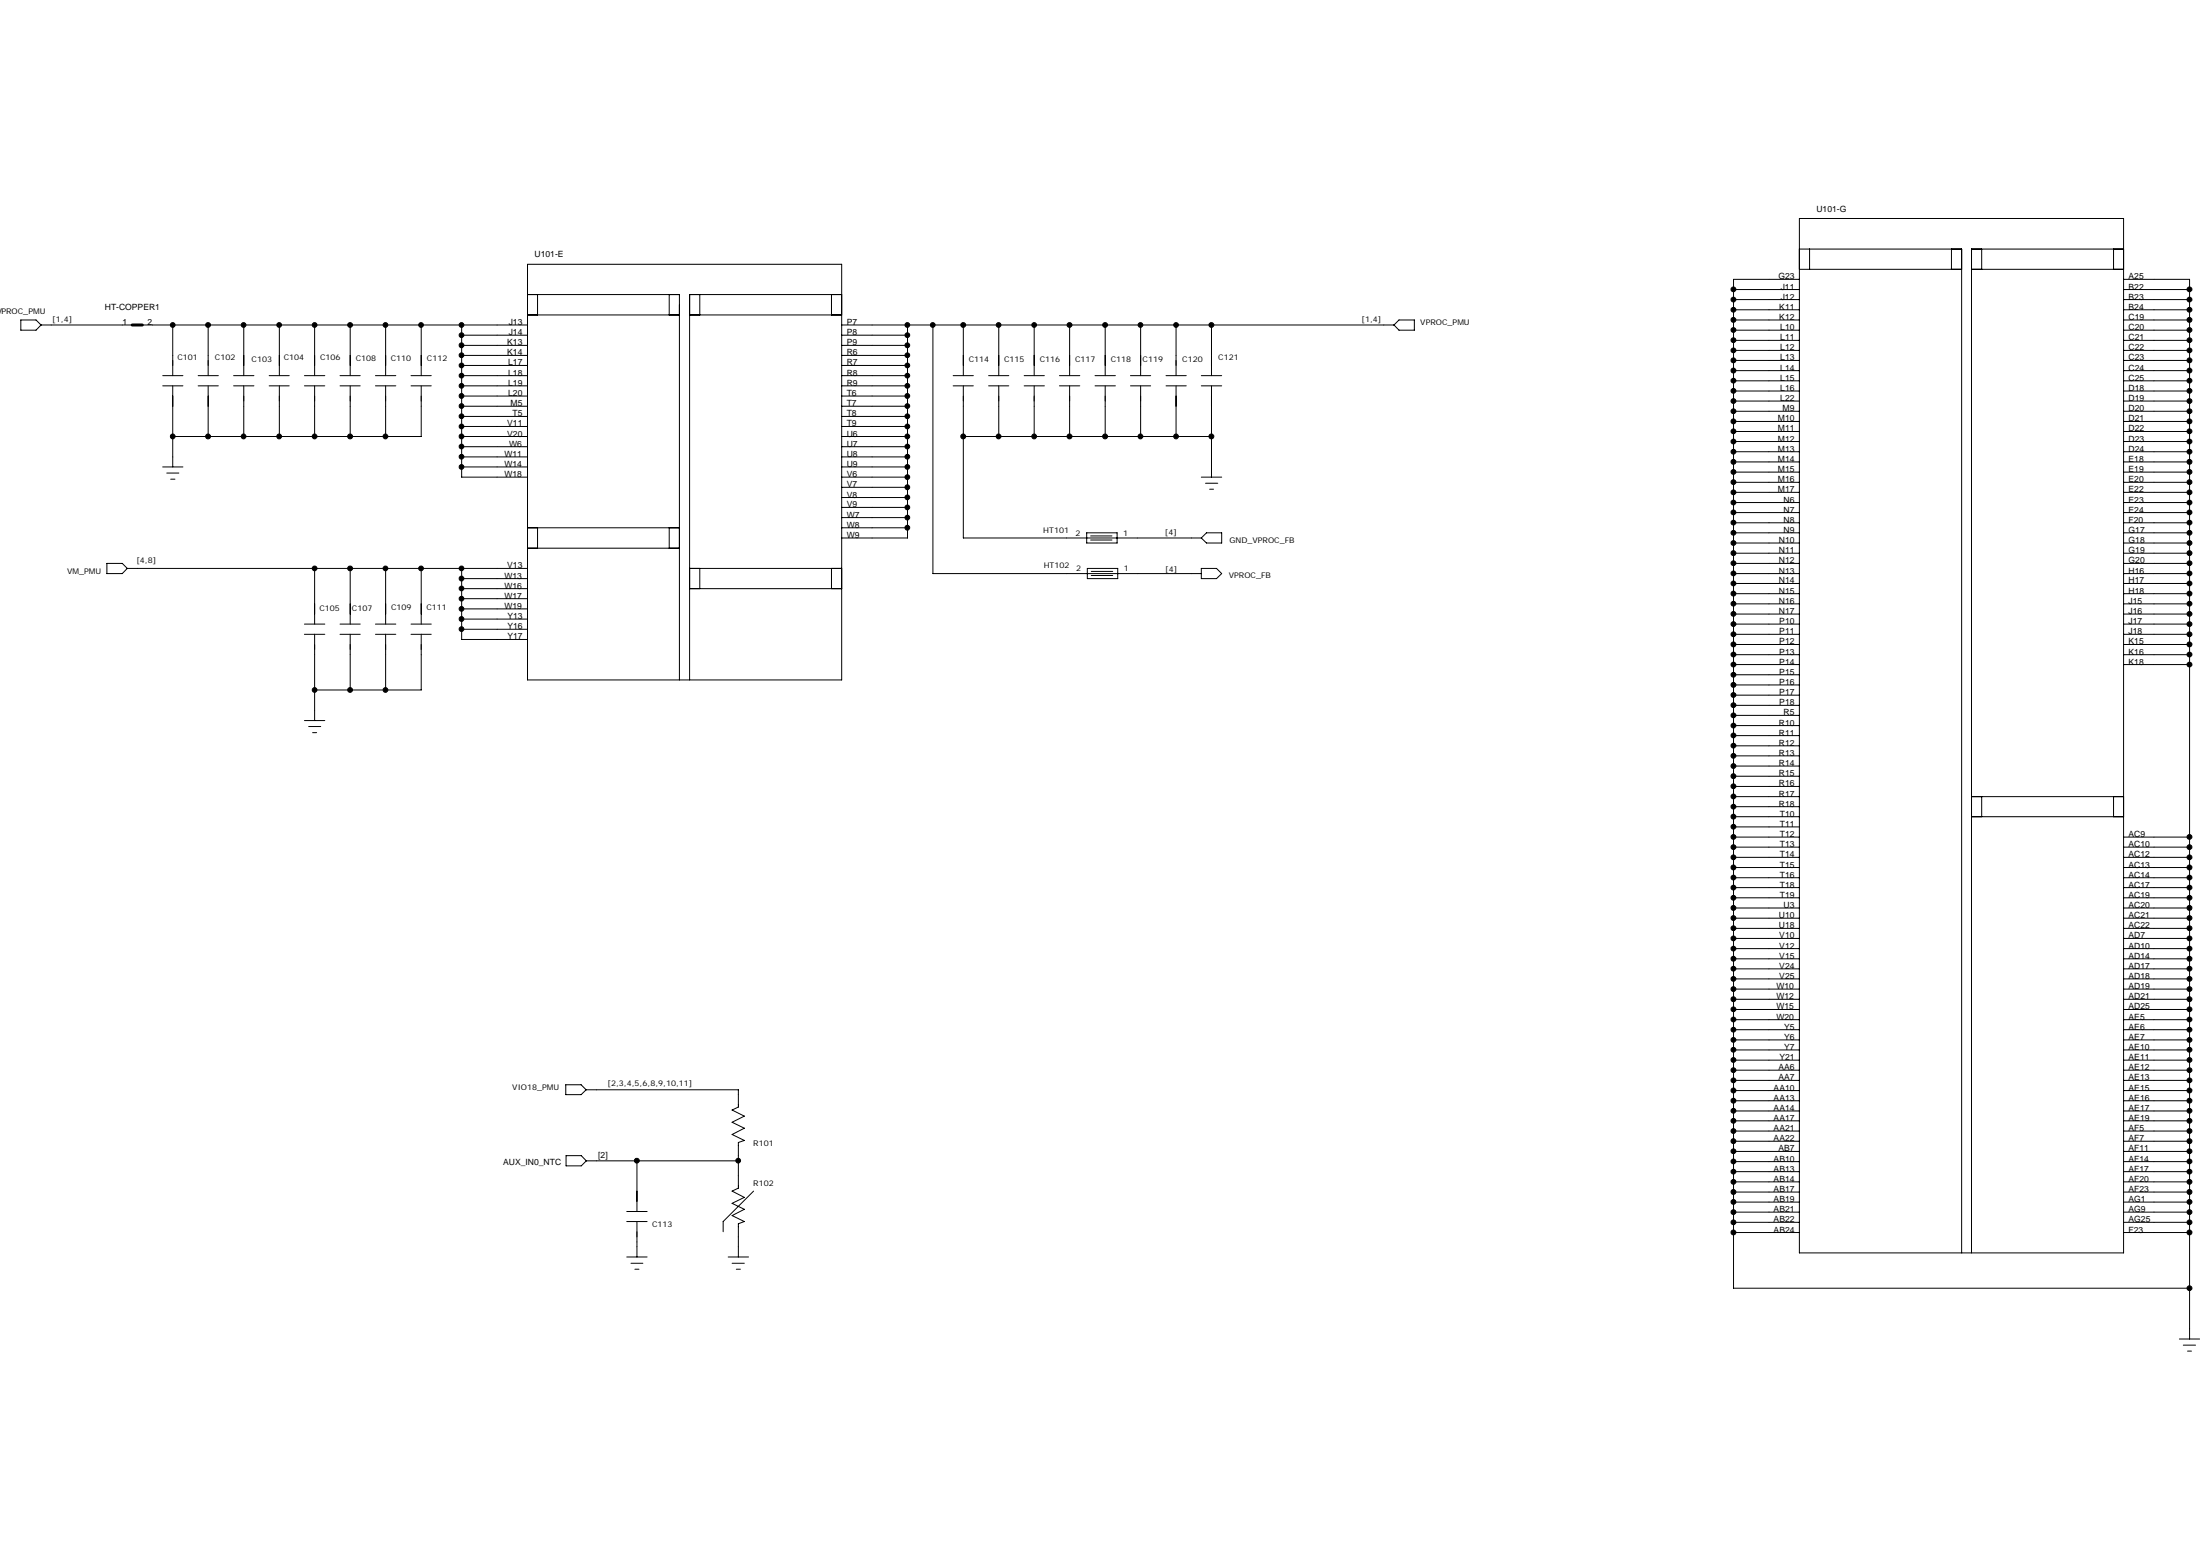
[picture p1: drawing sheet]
<svg xmlns="http://www.w3.org/2000/svg" width="297mm" height="210mm" viewBox="0 0 297 210" stroke-linecap="round" stroke-linejoin="round" font-family="sans-serif">
<g fill="none" stroke="#000" stroke-width=".14">
<path d="M71.2 39.8h20.5v52M71.2 35.7h42.4v56.1h-42.4zM72.6 39.8v2.7M90.4 39.8v2.7M94.5 39.8v2.7M112.3 39.8v2.7M113.6 39.8h-20.5v52M234.1 39.1h8.8M242.9 33.6h22v135.5M242.9 36.3h22M242.9 29.5h43.8v139.6h-43.8zM242.9 37.7h-8.8v42.4"/>
<path d="M244.3 33.6v2.7M263.5 33.6v2.7M266.2 36.3h20.5M267.6 33.6v2.7M285.4 33.6v2.7M286.7 33.6h-20.5v135.5M286.7 37.7h8.9v143M286.7 39.1h8.9M2.8 43.2h2.1l.6 .7-.6 .7h-2.1zM5.5 43.9h12.3M19.2 43.9h52M22 50.7h2.7"/>
<path d="M22 52.1h2.7M23.3 43.9v6.8M23.3 52.1v10.9M26.8 50.7h2.7M26.8 52.1h2.7M28.1 43.9v6.8M28.1 52.1v6.8M31.5 50.7h2.8M31.5 52.1h2.8M32.9 43.9v6.8M32.9 52.1v6.8M36.3 50.7h2.7"/>
<path d="M36.3 52.1h2.7M37.7 43.9v6.8M37.7 52.1v6.8M41.1 50.7h2.8M41.1 52.1h2.8M42.5 43.9v6.8M42.5 52.1v6.8M45.9 50.7h2.7M45.9 52.1h2.7M47.3 43.9v6.8M47.3 52.1v6.8M50.7 50.7h2.7"/>
<path d="M50.7 52.1h2.7M52.1 43.9v6.8M52.1 52.1v6.8M55.5 50.7h2.7M55.5 52.1h2.7M56.9 52.1v6.8h-33.6M56.9 43.9v6.8M62.3 45.2h8.9M62.3 46.6h8.9M62.3 48h8.9M62.3 49.3h8.9M62.3 50.7h8.9"/>
<path d="M62.3 52.1h8.9M62.3 53.4h8.9M62.3 54.8h8.9M62.3 56.2h8.9M62.3 57.6h8.9M62.3 58.9h8.9M62.3 43.9v20.5h8.9M71.2 42.5h20.5M93.1 42.5h20.5M113.6 43.9h74.6M113.6 45.2h8.9M113.6 46.6h8.9"/>
<path d="M113.6 48h8.9M113.6 49.3h8.9M113.6 50.7h8.9M113.6 52.1h8.9M113.6 53.4h8.9M113.6 54.8h8.9M113.6 56.2h8.9M113.6 57.6h8.9M113.6 58.9h8.9M122.5 43.9v28.7h-8.9M126 43.9v33.5h36.2M128.7 50.7h2.7"/>
<path d="M128.7 52.1h2.7M130.1 58.9h33.5M130.1 52.1v20.5h32.1M130.1 43.9v6.8M133.5 50.7h2.7M133.5 52.1h2.7M134.8 43.9v6.8M134.8 52.1v6.8M138.3 50.7h2.7M138.3 52.1h2.7M139.6 43.9v6.8M139.6 52.1v6.8"/>
<path d="M143 50.7h2.8M143 52.1h2.8M144.4 43.9v6.8M144.4 52.1v6.8M147.8 50.7h2.8M147.8 52.1h2.8M149.2 43.9v6.8M149.2 52.1v6.8M152.6 50.7h2.8M152.6 52.1h2.8M154 43.9v6.8M154 52.1v6.8"/>
<path d="M157.4 50.7h2.8M157.4 52.1h2.8M158.8 43.9v6.8M158.8 52.1v6.8M162.2 50.7h2.7M162.2 52.1h2.7M163.6 43.9v6.8M163.6 52.1v12.3M188.9 43.2h2.1v1.4h-2.1l-.7-.7zM234.1 40.4h8.8M234.1 41.8h8.8M234.1 43.2h8.8"/>
<path d="M234.1 44.6h8.8M234.1 45.9h8.8M234.1 47.3h8.8M234.1 48.6h8.8M234.1 50h8.8M234.1 51.4h8.8M234.1 52.8h8.8M234.1 54.1h8.8M234.1 55.5h8.8M234.1 56.9h8.8M234.1 58.2h8.8M234.1 59.6h8.8"/>
<path d="M286.7 40.4h8.9M286.7 41.8h8.9M286.7 43.2h8.9M286.7 44.6h8.9M286.7 45.9h8.9M286.7 47.3h8.9M286.7 48.6h8.9M286.7 50h8.9M286.7 51.4h8.9M286.7 52.8h8.9M286.7 54.1h8.9M286.7 55.5h8.9"/>
<path d="M286.7 56.9h8.9M286.7 58.2h8.9M286.7 59.6h8.9M14.4 76h2.1l.7 .7-.7 .7h-2.1zM17.2 76.7h54M22 63h2.7M22.5 63.8h1.6M23 64.7h.6M42.5 76.7v7.5M47.3 76.7v7.5M52.1 76.7v7.5M56.9 76.7v7.5"/>
<path d="M62.3 79.4h8.9M62.3 60.3h8.9M62.3 61.7h8.9M62.3 63h8.9M62.3 78.1h8.9M62.3 76.7v9.6h8.9M71.2 71.2h20.5M71.2 74h20.5M72.6 71.2v2.8M90.4 71.2v2.8M93.1 76.7h20.5M93.1 79.4h20.5"/>
<path d="M94.5 76.7v2.7M112.3 76.7v2.7M113.6 71.2h8.9M113.6 60.3h8.9M113.6 61.7h8.9M113.6 63h8.9M113.6 64.4h8.9M113.6 65.8h8.9M113.6 67.1h8.9M113.6 68.5h8.9M113.6 69.8h8.9M146.7 71.9h4.1v1.4h-4.1z"/>
<path d="M146.8 76.7h4.1v1.4h-4.1zM147.3 72.3h2.8M147.3 72.9h2.8M147.3 77.1h2.9M147.3 77.7h2.9M162.2 76.7h2.1l.6 .7-.6 .7h-2.1zM162.2 64.4h2.7M162.2 72.6l.7-.7h2v1.4h-2zM162.8 65.2h1.6M163.3 66h.5M234.1 61h8.8M234.1 62.3h8.8"/>
<path d="M234.1 63.7h8.8M234.1 65.1h8.8M234.1 66.4h8.8M234.1 67.8h8.8M234.1 69.2h8.8M234.1 71.9h8.8M234.1 73.3h8.8M234.1 74.7h8.8M234.1 76h8.8M234.1 70.5h8.8M234.1 77.4h8.8M234.1 78.7h8.8"/>
<path d="M286.7 61h8.9M286.7 62.3h8.9M286.7 63.7h8.9M286.7 65.1h8.9M286.7 66.4h8.9M286.7 67.8h8.9M286.7 69.2h8.9M286.7 71.9h8.9M286.7 73.3h8.9M286.7 74.7h8.9M286.7 76h8.9M286.7 70.5h8.9"/>
<path d="M286.7 77.4h8.9M286.7 78.7h8.9M41.1 84.2h2.8M41.1 85.6h2.8M41.1 97.2h2.8M41.7 98h1.6M42.2 98.9h.6M42.5 85.6v11.6M45.9 84.2h2.7M45.9 85.6h2.7M47.3 85.6v7.5M50.7 84.2h2.7"/>
<path d="M50.7 85.6h2.7M52.1 85.6v7.5M55.5 84.2h2.7M55.5 85.6h2.7M56.9 85.6v7.5h-14.4M62.3 82.2h8.9M62.3 83.5h8.9M62.3 84.9h8.9M62.3 80.8h8.9M234.1 81.5h8.8M234.1 82.9h8.8M234.1 84.2h8.8"/>
<path d="M234.1 85.6h8.8M234.1 87h8.8M234.1 88.3h8.8M234.1 89.7h8.8M234.1 91.1h8.8M234.1 92.4h8.8M234.1 93.8h8.8M234.1 95.2h8.8M234.1 99.3h8.8M234.1 96.5h8.8M234.1 97.9h8.8M234.1 81.5v92.3h61.5"/>
<path d="M242.9 80.1h-8.8v1.4M286.7 80.1h8.9M286.7 81.5h8.9M286.7 82.9h8.9M286.7 84.2h8.9M286.7 85.6h8.9M286.7 87h8.9M286.7 88.3h8.9M286.7 89.7h8.9M234.1 107.5h8.8M234.1 110.2h8.8M234.1 100.6h8.8"/>
<path d="M234.1 102h8.8M234.1 103.4h8.8M234.1 104.8h8.8M234.1 106.1h8.8M234.1 108.9h8.8M234.1 113h8.8M234.1 114.3h8.8M234.1 115.7h8.8M234.1 117.1h8.8M234.1 118.4h8.8M234.1 119.8h8.8M234.1 111.6h8.8"/>
<path d="M266.2 107.5h20.5M266.2 110.2h20.5M267.6 107.5v2.7M285.4 107.5v2.7M286.7 113h8.9M286.7 114.3h8.9M286.7 115.7h8.9M286.7 117.1h8.9M286.7 118.4h8.9M286.7 119.8h8.9M234.1 123.9h8.8M234.1 126.6h8.8"/>
<path d="M234.1 133.5h8.8M234.1 139h8.8M234.1 129.4h8.8M234.1 130.7h8.8M234.1 132.1h8.8M234.1 134.9h8.8M234.1 137.6h8.8M234.1 122.5h8.8M234.1 128h8.8M234.1 136.2h8.8M234.1 121.2h8.8M234.1 125.3h8.8"/>
<path d="M286.7 123.9h8.9M286.7 126.6h8.9M286.7 133.5h8.9M286.7 139h8.9M286.7 129.4h8.9M286.7 130.7h8.9M286.7 132.1h8.9M286.7 134.9h8.9M286.7 137.6h8.9M286.7 122.5h8.9M286.7 128h8.9M286.7 136.2h8.9"/>
<path d="M286.7 121.2h8.9M286.7 125.3h8.9M76.4 146.4h2.1l.6 .7-.6 .6h-2.1zM76.4 156h2.1l.7 .7-.7 .6h-2.1zM79.1 147.1h20.6v2.3l-.9 .4 1.7 .8-1.7 .8 1.7 .9-1.7 .8 1.7 .8-.8 .3v6.1l-.9 .4 1.7 .9-1.7 .8 1.7 .8-1.7 .8 1.7 .8-.8 .3v4.5M79.2 156.7h20.5M86 156.7v6.8M234.1 140.3h8.8M234.1 141.7h8.8M234.1 143.1h8.8M234.1 144.4h8.8M234.1 145.8h8.8"/>
<path d="M234.1 147.2h8.8M234.1 148.5h8.8M234.1 149.9h8.8M234.1 151.3h8.8M234.1 152.6h8.8M234.1 154h8.8M234.1 155.4h8.8M234.1 156.8h8.8M234.1 158.1h8.8M234.1 159.5h8.8M286.7 140.3h8.9M286.7 141.7h8.9"/>
<path d="M286.7 143.1h8.9M286.7 144.4h8.9M286.7 145.8h8.9M286.7 147.2h8.9M286.7 148.5h8.9M286.7 149.9h8.9M286.7 151.3h8.9M286.7 152.6h8.9M286.7 154h8.9M286.7 155.4h8.9M286.7 156.8h8.9M286.7 158.1h8.9"/>
<path d="M286.7 159.5h8.9M84.6 164.8h2.8M84.6 163.5h2.8M84.6 169.6h2.8M85.2 170.5h1.6M85.7 171.3h.6M86 164.8v4.8M98.3 169.6h2.8M98.8 170.5h1.7M99.4 171.3h.6M101.7 160.7l-4.1 4.1v1.4M234.1 166.3h8.8"/>
<path d="M234.1 160.9h8.8M234.1 162.2h8.8M234.1 163.6h8.8M234.1 165h8.8M286.7 166.3h8.9M286.7 160.9h8.9M286.7 162.2h8.9M286.7 163.6h8.9M286.7 165h8.9M294.3 180.7h2.7M294.8 181.5h1.6M295.4 182.3h.5"/>
</g>
<path d="M17.8 43.9h1.4" fill="none" stroke="#000" stroke-width=".4"/>
<g fill="#000" stroke="#000" stroke-width=".14">
<circle cx="234" cy="39.1" r=".33"/>
<circle cx="295.6" cy="39.1" r=".33"/>
<circle cx="23.3" cy="58.9" r=".32"/>
<circle cx="23.3" cy="43.9" r=".32"/>
<circle cx="28.1" cy="58.9" r=".33"/>
<circle cx="28.1" cy="43.9" r=".33"/>
<circle cx="32.9" cy="58.9" r=".32"/>
<circle cx="32.9" cy="43.9" r=".32"/>
<circle cx="37.7" cy="58.9" r=".32"/>
<circle cx="37.7" cy="43.9" r=".32"/>
<circle cx="42.5" cy="58.9" r=".32"/>
<circle cx="42.5" cy="43.9" r=".32"/>
<circle cx="47.3" cy="58.9" r=".33"/>
<circle cx="47.3" cy="43.9" r=".33"/>
<circle cx="52" cy="58.9" r=".32"/>
<circle cx="52" cy="43.9" r=".32"/>
<circle cx="56.8" cy="43.9" r=".32"/>
<circle cx="62.3" cy="46.6" r=".32"/>
<circle cx="62.3" cy="58.9" r=".32"/>
<circle cx="62.3" cy="53.4" r=".32"/>
<circle cx="62.3" cy="47.9" r=".32"/>
<circle cx="62.3" cy="54.8" r=".32"/>
<circle cx="62.3" cy="43.9" r=".32"/>
<circle cx="62.3" cy="56.2" r=".32"/>
<circle cx="62.3" cy="49.3" r=".32"/>
<circle cx="62.3" cy="52.1" r=".32"/>
<circle cx="62.3" cy="50.7" r=".32"/>
<circle cx="62.3" cy="45.2" r=".32"/>
<circle cx="62.3" cy="57.5" r=".32"/>
<circle cx="122.5" cy="58.9" r=".32"/>
<circle cx="122.5" cy="46.6" r=".32"/>
<circle cx="122.5" cy="53.4" r=".32"/>
<circle cx="122.5" cy="47.9" r=".32"/>
<circle cx="122.5" cy="54.8" r=".32"/>
<circle cx="122.5" cy="43.9" r=".32"/>
<circle cx="122.5" cy="49.3" r=".32"/>
<circle cx="122.5" cy="56.2" r=".32"/>
<circle cx="122.5" cy="52.1" r=".32"/>
<circle cx="122.5" cy="50.7" r=".32"/>
<circle cx="122.5" cy="45.2" r=".32"/>
<circle cx="122.5" cy="57.5" r=".32"/>
<circle cx="125.9" cy="43.9" r=".32"/>
<circle cx="130.1" cy="58.9" r=".33"/>
<circle cx="130.1" cy="43.9" r=".33"/>
<circle cx="134.8" cy="58.9" r=".32"/>
<circle cx="134.8" cy="43.9" r=".32"/>
<circle cx="139.6" cy="58.9" r=".32"/>
<circle cx="139.6" cy="43.9" r=".32"/>
<circle cx="144.4" cy="58.9" r=".33"/>
<circle cx="144.4" cy="43.9" r=".33"/>
<circle cx="149.2" cy="58.9" r=".33"/>
<circle cx="149.2" cy="43.9" r=".33"/>
<circle cx="154" cy="58.9" r=".32"/>
<circle cx="154" cy="43.9" r=".32"/>
<circle cx="158.8" cy="58.9" r=".32"/>
<circle cx="158.8" cy="43.9" r=".32"/>
<circle cx="163.6" cy="58.9" r=".33"/>
<circle cx="163.6" cy="43.9" r=".33"/>
<circle cx="234" cy="56.9" r=".33"/>
<circle cx="234" cy="48.6" r=".33"/>
<circle cx="234" cy="43.2" r=".33"/>
<circle cx="234" cy="50" r=".33"/>
<circle cx="234" cy="47.3" r=".33"/>
<circle cx="234" cy="51.4" r=".33"/>
<circle cx="234" cy="59.6" r=".33"/>
<circle cx="234" cy="40.4" r=".33"/>
<circle cx="234" cy="44.5" r=".33"/>
<circle cx="234" cy="41.8" r=".33"/>
<circle cx="234" cy="52.7" r=".33"/>
<circle cx="234" cy="55.5" r=".33"/>
<circle cx="234" cy="54.1" r=".33"/>
<circle cx="234" cy="45.9" r=".33"/>
<circle cx="234" cy="58.2" r=".33"/>
<circle cx="295.6" cy="56.9" r=".33"/>
<circle cx="295.6" cy="48.6" r=".33"/>
<circle cx="295.6" cy="43.2" r=".33"/>
<circle cx="295.6" cy="50" r=".33"/>
<circle cx="295.6" cy="59.6" r=".33"/>
<circle cx="295.6" cy="51.4" r=".33"/>
<circle cx="295.6" cy="47.3" r=".33"/>
<circle cx="295.6" cy="40.4" r=".33"/>
<circle cx="295.6" cy="44.5" r=".33"/>
<circle cx="295.6" cy="41.8" r=".33"/>
<circle cx="295.6" cy="52.7" r=".33"/>
<circle cx="295.6" cy="55.5" r=".33"/>
<circle cx="295.6" cy="54.1" r=".33"/>
<circle cx="295.6" cy="45.9" r=".33"/>
<circle cx="295.6" cy="58.2" r=".33"/>
<circle cx="42.5" cy="76.7" r=".32"/>
<circle cx="47.3" cy="76.7" r=".33"/>
<circle cx="52" cy="76.7" r=".32"/>
<circle cx="56.8" cy="76.7" r=".32"/>
<circle cx="62.3" cy="78.1" r=".32"/>
<circle cx="62.3" cy="63" r=".32"/>
<circle cx="62.3" cy="79.4" r=".32"/>
<circle cx="62.3" cy="60.3" r=".32"/>
<circle cx="62.3" cy="76.7" r=".32"/>
<circle cx="62.3" cy="61.6" r=".32"/>
<circle cx="122.5" cy="71.2" r=".32"/>
<circle cx="122.5" cy="65.8" r=".32"/>
<circle cx="122.5" cy="63" r=".32"/>
<circle cx="122.5" cy="67.1" r=".32"/>
<circle cx="122.5" cy="68.5" r=".32"/>
<circle cx="122.5" cy="60.3" r=".32"/>
<circle cx="122.5" cy="64.4" r=".32"/>
<circle cx="122.5" cy="61.6" r=".32"/>
<circle cx="122.5" cy="69.8" r=".32"/>
<circle cx="234" cy="74.6" r=".33"/>
<circle cx="234" cy="62.3" r=".33"/>
<circle cx="234" cy="63.7" r=".33"/>
<circle cx="234" cy="66.4" r=".33"/>
<circle cx="234" cy="61" r=".33"/>
<circle cx="234" cy="69.1" r=".33"/>
<circle cx="234" cy="71.9" r=".33"/>
<circle cx="234" cy="76" r=".33"/>
<circle cx="234" cy="65.1" r=".33"/>
<circle cx="234" cy="67.8" r=".33"/>
<circle cx="234" cy="78.7" r=".33"/>
<circle cx="234" cy="70.5" r=".33"/>
<circle cx="234" cy="73.3" r=".33"/>
<circle cx="234" cy="77.4" r=".33"/>
<circle cx="295.6" cy="74.6" r=".33"/>
<circle cx="295.6" cy="62.3" r=".33"/>
<circle cx="295.6" cy="63.7" r=".33"/>
<circle cx="295.6" cy="66.4" r=".33"/>
<circle cx="295.6" cy="67.8" r=".33"/>
<circle cx="295.6" cy="71.9" r=".33"/>
<circle cx="295.6" cy="65.1" r=".33"/>
<circle cx="295.6" cy="76" r=".33"/>
<circle cx="295.6" cy="61" r=".33"/>
<circle cx="295.6" cy="69.1" r=".33"/>
<circle cx="295.6" cy="70.5" r=".33"/>
<circle cx="295.6" cy="78.7" r=".33"/>
<circle cx="295.6" cy="73.3" r=".33"/>
<circle cx="295.6" cy="77.4" r=".33"/>
<circle cx="42.5" cy="93.1" r=".32"/>
<circle cx="47.3" cy="93.1" r=".33"/>
<circle cx="52" cy="93.1" r=".32"/>
<circle cx="62.3" cy="83.5" r=".32"/>
<circle cx="62.3" cy="84.9" r=".32"/>
<circle cx="62.3" cy="80.8" r=".32"/>
<circle cx="62.3" cy="82.2" r=".32"/>
<circle cx="234" cy="92.4" r=".33"/>
<circle cx="234" cy="87" r=".33"/>
<circle cx="234" cy="80.1" r=".33"/>
<circle cx="234" cy="93.8" r=".33"/>
<circle cx="234" cy="95.2" r=".33"/>
<circle cx="234" cy="82.8" r=".33"/>
<circle cx="234" cy="84.2" r=".33"/>
<circle cx="234" cy="88.3" r=".33"/>
<circle cx="234" cy="81.5" r=".33"/>
<circle cx="234" cy="96.5" r=".33"/>
<circle cx="234" cy="97.9" r=".33"/>
<circle cx="234" cy="91.1" r=".33"/>
<circle cx="234" cy="99.2" r=".33"/>
<circle cx="234" cy="89.7" r=".33"/>
<circle cx="234" cy="85.6" r=".33"/>
<circle cx="295.6" cy="87" r=".33"/>
<circle cx="295.6" cy="80.1" r=".33"/>
<circle cx="295.6" cy="82.8" r=".33"/>
<circle cx="295.6" cy="88.3" r=".33"/>
<circle cx="295.6" cy="81.5" r=".33"/>
<circle cx="295.6" cy="84.2" r=".33"/>
<circle cx="295.6" cy="89.7" r=".33"/>
<circle cx="295.6" cy="85.6" r=".33"/>
<circle cx="234" cy="110.2" r=".33"/>
<circle cx="234" cy="117.1" r=".33"/>
<circle cx="234" cy="104.7" r=".33"/>
<circle cx="234" cy="108.9" r=".33"/>
<circle cx="234" cy="100.6" r=".33"/>
<circle cx="234" cy="102" r=".33"/>
<circle cx="234" cy="111.6" r=".33"/>
<circle cx="234" cy="118.4" r=".33"/>
<circle cx="234" cy="112.9" r=".33"/>
<circle cx="234" cy="114.3" r=".33"/>
<circle cx="234" cy="106.1" r=".33"/>
<circle cx="234" cy="107.5" r=".33"/>
<circle cx="234" cy="115.7" r=".33"/>
<circle cx="234" cy="103.4" r=".33"/>
<circle cx="234" cy="119.8" r=".33"/>
<circle cx="295.6" cy="117.1" r=".33"/>
<circle cx="295.6" cy="118.4" r=".33"/>
<circle cx="295.6" cy="114.3" r=".33"/>
<circle cx="295.6" cy="112.9" r=".33"/>
<circle cx="295.6" cy="115.7" r=".33"/>
<circle cx="295.6" cy="119.8" r=".33"/>
<circle cx="234" cy="134.8" r=".33"/>
<circle cx="234" cy="122.5" r=".33"/>
<circle cx="234" cy="129.4" r=".33"/>
<circle cx="234" cy="133.5" r=".33"/>
<circle cx="234" cy="125.3" r=".33"/>
<circle cx="234" cy="126.6" r=".33"/>
<circle cx="234" cy="137.6" r=".33"/>
<circle cx="234" cy="130.7" r=".33"/>
<circle cx="234" cy="139" r=".33"/>
<circle cx="234" cy="121.2" r=".33"/>
<circle cx="234" cy="123.9" r=".33"/>
<circle cx="234" cy="132.1" r=".33"/>
<circle cx="234" cy="136.2" r=".33"/>
<circle cx="234" cy="128" r=".33"/>
<circle cx="295.6" cy="134.8" r=".33"/>
<circle cx="295.6" cy="129.4" r=".33"/>
<circle cx="295.6" cy="122.5" r=".33"/>
<circle cx="295.6" cy="125.3" r=".33"/>
<circle cx="295.6" cy="133.5" r=".33"/>
<circle cx="295.6" cy="126.6" r=".33"/>
<circle cx="295.6" cy="130.7" r=".33"/>
<circle cx="295.6" cy="137.6" r=".33"/>
<circle cx="295.6" cy="139" r=".33"/>
<circle cx="295.6" cy="121.2" r=".33"/>
<circle cx="295.6" cy="123.9" r=".33"/>
<circle cx="295.6" cy="132.1" r=".33"/>
<circle cx="295.6" cy="136.2" r=".33"/>
<circle cx="295.6" cy="128" r=".33"/>
<circle cx="86" cy="156.6" r=".33"/>
<circle cx="99.7" cy="156.6" r=".32"/>
<circle cx="234" cy="148.5" r=".33"/>
<circle cx="234" cy="154" r=".33"/>
<circle cx="234" cy="147.2" r=".33"/>
<circle cx="234" cy="156.7" r=".33"/>
<circle cx="234" cy="140.3" r=".33"/>
<circle cx="234" cy="141.7" r=".33"/>
<circle cx="234" cy="149.9" r=".33"/>
<circle cx="234" cy="143" r=".33"/>
<circle cx="234" cy="151.3" r=".33"/>
<circle cx="234" cy="158.1" r=".33"/>
<circle cx="234" cy="145.8" r=".33"/>
<circle cx="234" cy="152.6" r=".33"/>
<circle cx="234" cy="155.4" r=".33"/>
<circle cx="234" cy="144.4" r=".33"/>
<circle cx="234" cy="159.5" r=".33"/>
<circle cx="295.6" cy="148.5" r=".33"/>
<circle cx="295.6" cy="154" r=".33"/>
<circle cx="295.6" cy="147.2" r=".33"/>
<circle cx="295.6" cy="141.7" r=".33"/>
<circle cx="295.6" cy="156.7" r=".33"/>
<circle cx="295.6" cy="140.3" r=".33"/>
<circle cx="295.6" cy="158.1" r=".33"/>
<circle cx="295.6" cy="149.9" r=".33"/>
<circle cx="295.6" cy="143" r=".33"/>
<circle cx="295.6" cy="151.3" r=".33"/>
<circle cx="295.6" cy="145.8" r=".33"/>
<circle cx="295.6" cy="152.6" r=".33"/>
<circle cx="295.6" cy="155.4" r=".33"/>
<circle cx="295.6" cy="144.4" r=".33"/>
<circle cx="295.6" cy="159.5" r=".33"/>
<circle cx="234" cy="166.3" r=".33"/>
<circle cx="234" cy="160.9" r=".33"/>
<circle cx="234" cy="164.9" r=".33"/>
<circle cx="234" cy="162.2" r=".33"/>
<circle cx="234" cy="163.6" r=".33"/>
<circle cx="295.6" cy="166.3" r=".33"/>
<circle cx="295.6" cy="160.9" r=".33"/>
<circle cx="295.6" cy="164.9" r=".33"/>
<circle cx="295.6" cy="162.2" r=".33"/>
<circle cx="295.6" cy="173.8" r=".33"/>
<circle cx="295.6" cy="163.6" r=".33"/>
</g>
<g font-size="1.2">
<text x="245.3" y="28.6">U101-G</text>
<text x="72.2" y="34.7">U101-E</text>
<text x="14.2" y="41.8">HT-COPPER1</text>
<text x="240.1" y="37.7">G23</text>
<text x="240.2" y="41.8">K11</text>
<text x="240.4" y="39.1">J11</text>
<text x="240.4" y="40.4">J12</text>
<text x="287.4" y="37.7">A25</text>
<text x="287.4" y="39.1">B22</text>
<text x="287.4" y="40.4">B23</text>
<text x="287.4" y="41.8">B24</text>
<text x="16.5" y="43.9">1</text>
<text x="19.9" y="43.9">2</text>
<text x="68.5" y="46.6">K13</text>
<text x="68.5" y="48">K14</text>
<text x="68.7" y="43.9">J13</text>
<text x="68.7" y="45.2">J14</text>
<text x="114.3" y="43.9">P7</text>
<text x="114.3" y="45.2">P8</text>
<text x="114.3" y="46.6">P9</text>
<text x="114.3" y="48">R6</text>
<text x="240.2" y="43.2">K12</text>
<text x="240.4" y="44.6">L10</text>
<text x="240.4" y="45.9">L11</text>
<text x="240.4" y="47.3">L12</text>
<text x="287.4" y="43.2">C19</text>
<text x="287.4" y="44.6">C20</text>
<text x="287.4" y="45.9">C21</text>
<text x="287.4" y="47.3">C22</text>
<text x="68.6" y="49.3">L17</text>
<text x="68.6" y="50.7">L18</text>
<text x="68.6" y="52.1">L19</text>
<text x="68.6" y="53.4">L20</text>
<text x="114.3" y="49.3">R7</text>
<text x="114.3" y="50.7">R8</text>
<text x="114.3" y="52.1">R9</text>
<text x="114.3" y="53.4">T6</text>
<text x="240.4" y="48.6">L13</text>
<text x="240.4" y="50">L14</text>
<text x="240.4" y="51.4">L15</text>
<text x="240.4" y="52.8">L16</text>
<text x="287.4" y="48.6">C23</text>
<text x="287.4" y="50">C24</text>
<text x="287.4" y="51.4">C25</text>
<text x="287.4" y="52.8">D18</text>
<text x="68.5" y="57.6">V11</text>
<text x="68.5" y="58.9">V20</text>
<text x="68.9" y="54.8">M5</text>
<text x="69.2" y="56.2">T5</text>
<text x="114.3" y="54.8">T7</text>
<text x="114.3" y="56.2">T8</text>
<text x="114.3" y="57.6">T9</text>
<text x="114.3" y="58.9">U6</text>
<text x="240" y="56.9">M10</text>
<text x="240" y="58.2">M11</text>
<text x="240" y="59.6">M12</text>
<text x="240.4" y="54.1">L22</text>
<text x="240.7" y="55.5">M9</text>
<text x="287.4" y="54.1">D19</text>
<text x="287.4" y="55.5">D20</text>
<text x="287.4" y="56.9">D21</text>
<text x="287.4" y="58.2">D22</text>
<text x="287.4" y="59.6">D23</text>
<text x="68.1" y="61.7">W11</text>
<text x="68.1" y="63">W14</text>
<text x="68.1" y="64.4">W18</text>
<text x="68.7" y="60.3">W6</text>
<text x="114.3" y="60.3">U7</text>
<text x="114.3" y="61.7">U8</text>
<text x="114.3" y="63">U9</text>
<text x="114.3" y="64.4">V6</text>
<text x="114.3" y="65.8">V7</text>
<text x="240" y="61">M13</text>
<text x="240" y="62.3">M14</text>
<text x="240" y="63.7">M15</text>
<text x="240" y="65.1">M16</text>
<text x="287.4" y="61">D24</text>
<text x="287.4" y="62.3">E18</text>
<text x="287.4" y="63.7">E19</text>
<text x="287.4" y="65.1">E20</text>
<text x="114.3" y="67.1">V8</text>
<text x="114.3" y="68.5">V9</text>
<text x="114.3" y="69.8">W7</text>
<text x="114.3" y="71.2">W8</text>
<text x="240" y="66.4">M17</text>
<text x="240.8" y="67.8">N6</text>
<text x="240.8" y="69.2">N7</text>
<text x="240.8" y="70.5">N8</text>
<text x="240.8" y="71.9">N9</text>
<text x="287.4" y="66.4">E22</text>
<text x="287.4" y="67.8">E23</text>
<text x="287.4" y="69.2">E24</text>
<text x="287.4" y="71.9">G17</text>
<text x="287.4" y="70.5">F20</text>
<text x="68.5" y="76.7">V13</text>
<text x="114.3" y="72.6">W9</text>
<text x="240.2" y="73.3">N10</text>
<text x="240.2" y="74.7">N11</text>
<text x="240.2" y="76">N12</text>
<text x="240.2" y="77.4">N13</text>
<text x="287.4" y="73.3">G18</text>
<text x="287.4" y="74.7">G19</text>
<text x="287.4" y="76">G20</text>
<text x="287.4" y="77.4">H16</text>
<text x="68.1" y="78.1">W13</text>
<text x="68.1" y="79.4">W16</text>
<text x="68.1" y="82.2">W19</text>
<text x="68.1" y="80.8">W17</text>
<text x="68.5" y="83.5">Y13</text>
<text x="240.2" y="78.7">N14</text>
<text x="240.2" y="80.1">N15</text>
<text x="240.2" y="81.5">N16</text>
<text x="240.2" y="82.9">N17</text>
<text x="287.4" y="78.7">H17</text>
<text x="287.4" y="80.1">H18</text>
<text x="287.4" y="81.5">J15</text>
<text x="287.4" y="82.9">J16</text>
<text x="68.5" y="84.9">Y16</text>
<text x="68.5" y="86.3">Y17</text>
<text x="240.2" y="84.2">P10</text>
<text x="240.2" y="85.6">P11</text>
<text x="240.2" y="87">P12</text>
<text x="240.2" y="88.3">P13</text>
<text x="240.2" y="89.7">P14</text>
<text x="287.4" y="84.2">J17</text>
<text x="287.4" y="85.6">J18</text>
<text x="287.4" y="87">K15</text>
<text x="287.4" y="88.3">K16</text>
<text x="287.4" y="89.7">K18</text>
<text x="240.2" y="91.1">P15</text>
<text x="240.2" y="92.4">P16</text>
<text x="240.2" y="93.8">P17</text>
<text x="240.2" y="95.2">P18</text>
<text x="240.2" y="99.3">R11</text>
<text x="240.2" y="100.6">R12</text>
<text x="240.2" y="97.9">R10</text>
<text x="240.8" y="96.5">R5</text>
<text x="240.2" y="102">R13</text>
<text x="240.2" y="103.4">R14</text>
<text x="240.2" y="104.8">R15</text>
<text x="240.2" y="106.1">R16</text>
<text x="240.2" y="107.5">R17</text>
<text x="240.2" y="108.9">R18</text>
<text x="240.3" y="110.2">T10</text>
<text x="240.3" y="113">T12</text>
<text x="240.3" y="111.6">T11</text>
<text x="287.4" y="113">AC9</text>
<text x="240.3" y="114.3">T13</text>
<text x="240.3" y="115.7">T14</text>
<text x="240.3" y="117.1">T15</text>
<text x="240.3" y="118.4">T16</text>
<text x="240.3" y="119.8">T18</text>
<text x="287.4" y="114.3">AC10</text>
<text x="287.4" y="115.7">AC12</text>
<text x="287.4" y="117.1">AC13</text>
<text x="287.4" y="118.4">AC14</text>
<text x="287.4" y="119.8">AC17</text>
<text x="240.2" y="123.9">U10</text>
<text x="240.2" y="125.3">U18</text>
<text x="240.3" y="121.2">T19</text>
<text x="240.8" y="122.5">U3</text>
<text x="287.4" y="121.2">AC19</text>
<text x="287.4" y="122.5">AC20</text>
<text x="287.4" y="123.9">AC21</text>
<text x="287.4" y="125.3">AC22</text>
<text x="240.2" y="126.6">V10</text>
<text x="240.2" y="128">V12</text>
<text x="240.2" y="129.4">V15</text>
<text x="240.2" y="130.7">V24</text>
<text x="287.4" y="129.4">AD14</text>
<text x="287.4" y="130.7">AD17</text>
<text x="287.4" y="126.6">AD7</text>
<text x="287.4" y="128">AD10</text>
<text x="239.9" y="133.5">W10</text>
<text x="239.9" y="134.9">W12</text>
<text x="239.9" y="136.2">W15</text>
<text x="239.9" y="137.6">W20</text>
<text x="240.2" y="132.1">V25</text>
<text x="287.4" y="132.1">AD18</text>
<text x="287.4" y="133.5">AD19</text>
<text x="287.4" y="134.9">AD21</text>
<text x="287.4" y="137.6">AE5</text>
<text x="287.4" y="136.2">AD25</text>
<text x="240.3" y="143.1">Y21</text>
<text x="240.9" y="139">Y5</text>
<text x="240.9" y="140.3">Y6</text>
<text x="240.9" y="141.7">Y7</text>
<text x="287.4" y="139">AE6</text>
<text x="287.4" y="140.3">AE7</text>
<text x="287.4" y="141.7">AE10</text>
<text x="287.4" y="143.1">AE11</text>
<text x="239.5" y="147.2">AA10</text>
<text x="239.5" y="148.5">AA13</text>
<text x="239.5" y="149.9">AA14</text>
<text x="240.1" y="144.4">AA6</text>
<text x="240.1" y="145.8">AA7</text>
<text x="287.4" y="144.4">AE12</text>
<text x="287.4" y="145.8">AE13</text>
<text x="287.4" y="147.2">AE15</text>
<text x="287.4" y="148.5">AE16</text>
<text x="287.4" y="149.9">AE17</text>
<text x="239.5" y="151.3">AA17</text>
<text x="239.5" y="152.6">AA21</text>
<text x="239.5" y="154">AA22</text>
<text x="240.1" y="155.4">AB7</text>
<text x="287.4" y="151.3">AE19</text>
<text x="287.4" y="152.6">AF5</text>
<text x="287.4" y="154">AF7</text>
<text x="287.4" y="155.4">AF11</text>
<text x="67.9" y="157.2">AUX_IN0_NTC</text>
<text x="80.8" y="156.2">[2]</text>
<text x="239.5" y="156.8">AB10</text>
<text x="239.5" y="158.1">AB13</text>
<text x="239.5" y="159.5">AB14</text>
<text x="239.5" y="160.9">AB17</text>
<text x="287.4" y="156.8">AF14</text>
<text x="287.4" y="158.1">AF17</text>
<text x="287.4" y="159.5">AF20</text>
<text x="287.4" y="160.9">AF23</text>
<text x="239.5" y="166.3">AB24</text>
<text x="239.5" y="162.2">AB19</text>
<text x="239.5" y="163.6">AB21</text>
<text x="239.5" y="165">AB22</text>
<text x="287.4" y="162.2">AG1</text>
<text x="287.4" y="163.6">AG9</text>
<text x="287.4" y="165">AG25</text>
<text x="287.4" y="166.3">F23</text>
</g>
<g font-size="1.1">
<text x="-.5" y="42.4">VPROC_PMU</text>
<text x="7.1" y="43.5">[1,4]</text>
<text x="183.8" y="43.5">[1,4]</text>
<text x="191.8" y="43.9">VPROC_PMU</text>
<text x="24" y="48.6">C101</text>
<text x="29" y="48.6">C102</text>
<text x="34" y="48.8">C103</text>
<text x="38.3" y="48.6">C104</text>
<text x="43.2" y="48.6">C106</text>
<text x="48" y="48.7">C108</text>
<text x="52.8" y="48.7">C110</text>
<text x="57.6" y="48.7">C112</text>
<text x="130.8" y="48.9">C114</text>
<text x="135.6" y="48.9">C115</text>
<text x="140.4" y="48.8">C116</text>
<text x="145.2" y="48.8">C117</text>
<text x="150" y="48.8">C118</text>
<text x="154.3" y="48.9">C119</text>
<text x="159.6" y="48.9">C120</text>
<text x="164.5" y="48.6">C121</text>
<text x="140.9" y="71.9">HT101</text>
<text x="9.1" y="77.4">VM_PMU</text>
<text x="18.4" y="76">[4,8]</text>
<text x="140.9" y="76.7">HT102</text>
<text x="145.2" y="72.3">2</text>
<text x="145.3" y="77.1">2</text>
<text x="151.7" y="72.3">1</text>
<text x="151.7" y="77.1">1</text>
<text x="157.3" y="72.2">[4]</text>
<text x="157.3" y="77.1">[4]</text>
<text x="165.9" y="77.9">VPROC_FB</text>
<text x="166" y="73.3">GND_VPROC_FB</text>
<text x="43.1" y="82.4">C105</text>
<text x="47.5" y="82.4">C107</text>
<text x="52.8" y="82.3">C109</text>
<text x="57.6" y="82.3">C111</text>
<text x="69.2" y="147.1">VIO18_PMU</text>
<text x="82" y="146.5">[2,3,4,5,6,8,9,10,11]</text>
<text x="101.7" y="154.6">R101</text>
<text x="101.7" y="160.1">R102</text>
<text x="88" y="165.5">C113</text>
</g>
</svg>
